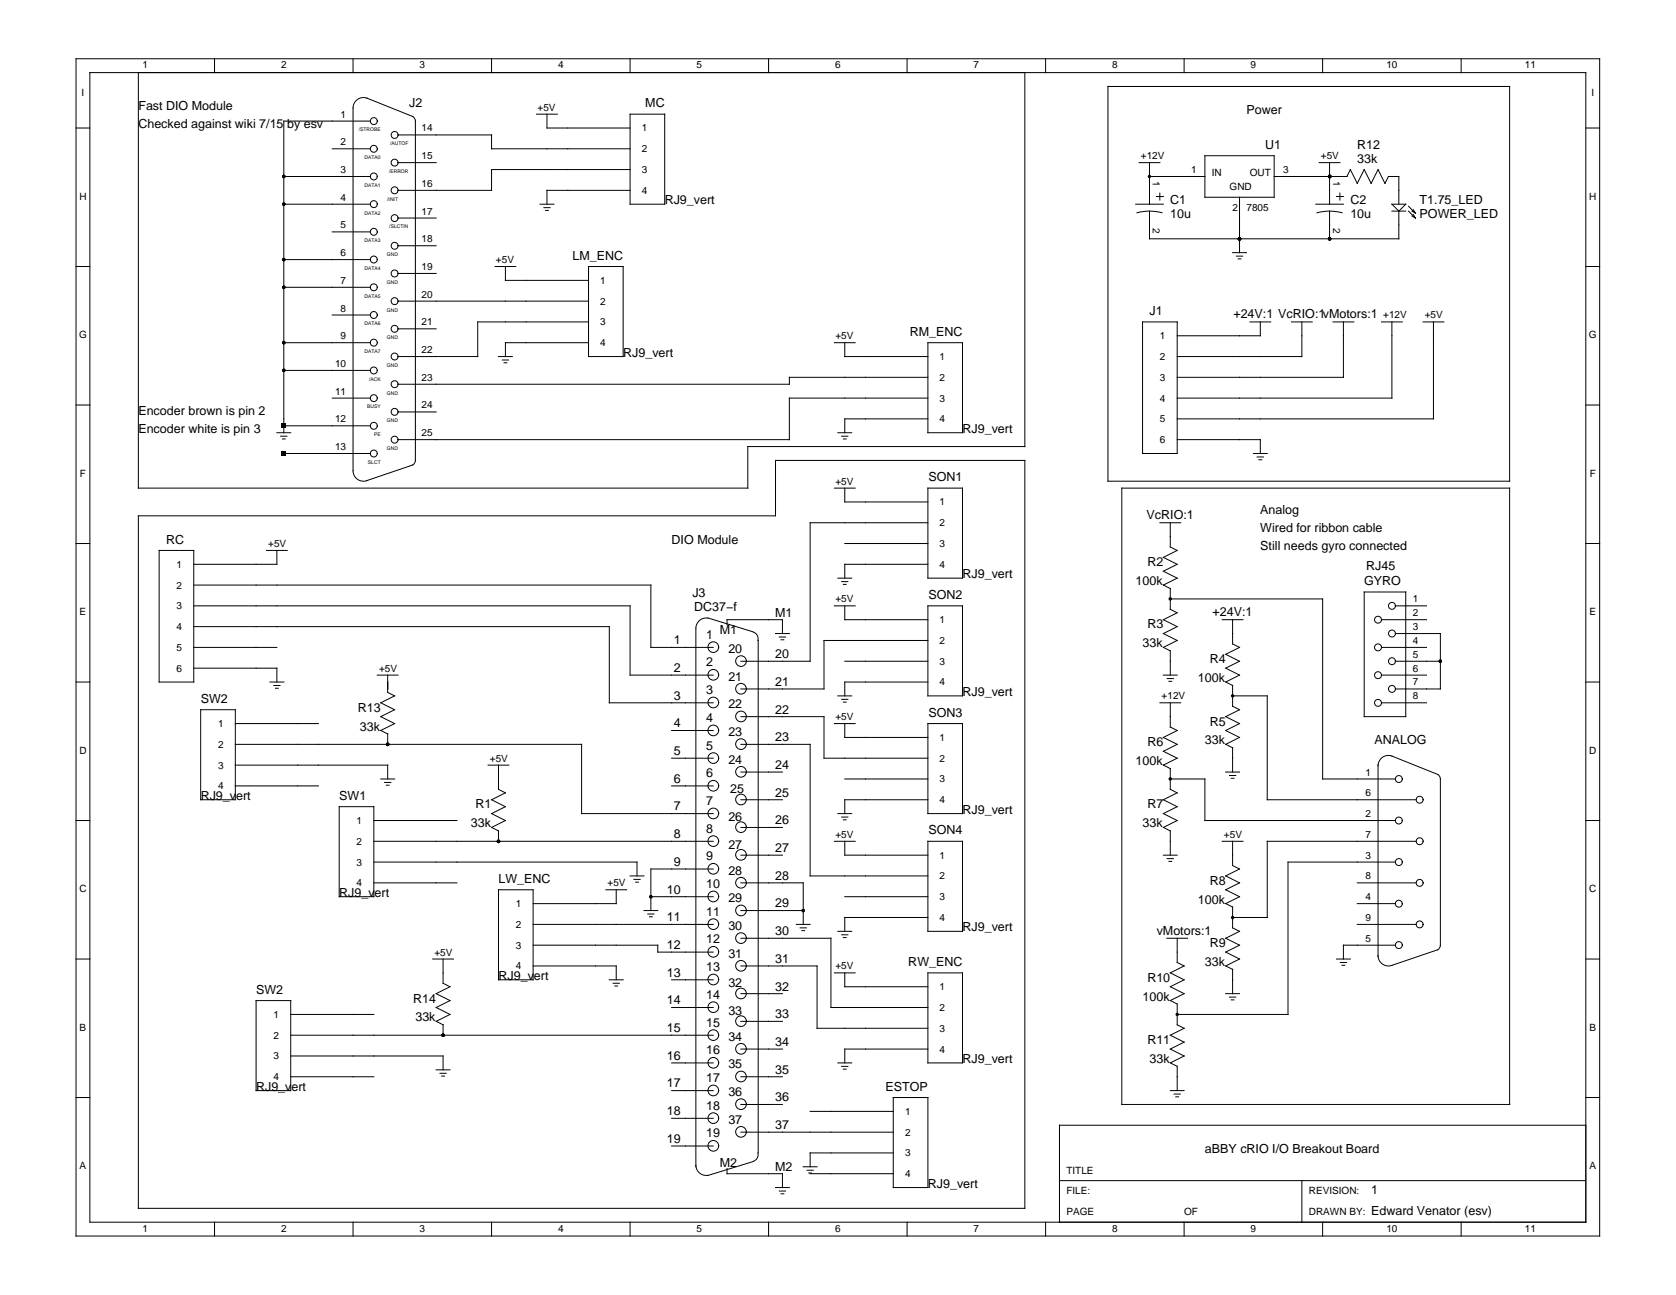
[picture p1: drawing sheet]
<svg xmlns="http://www.w3.org/2000/svg" width="279mm" height="216mm" viewBox="0 0 279 216" stroke-linecap="round" stroke-linejoin="round" font-family="sans-serif">
<g fill="none" stroke="#000" stroke-width=".17">
<path d="M12.7 9.8h254v196.3h-254zM15 12.1h249.4v191.7h-249.4zM23.1 12.1v69.3h101.6v-6.9h46.1v-62.4M35.8 9.8v2.3M58.9 9.8v2.3M61.2 16.4l7.6 3 .4 .5v.3v56.6l-.2 .5-.2 .2-7.7 2.6M61.2 16.4a1.73 1.73 0 0 0-2.3 1.6v60.5a1.73 1.73 0 0 0 2.3 1.6M81.9 9.8v2.3M89.5 19h3.4M91.2 19v2.3h13.8M105 9.8v2.3M105 19h5.8v15h-5.8z"/>
<path d="M128.1 9.8v2.3M151.2 9.8v2.3M174.3 9.8v2.3M184.7 14.4h67v65.8h-67zM197.4 9.8v2.3M220.5 9.8v2.3M243.6 9.8v2.3M12.7 21.3h2.3M55.4 24.8h6.3M55.4 38.7h6.3M61.7 20.2h-14.4v51.9M61.7 29.4h-14.4"/>
<path d="M61.7 34h-14.4M66.4 22.5h15.5v2.3h23.1M66.4 27.1h6.3M66.4 36.4h6.3M90 34h2.3M90.7 34.6h1M91 35.1h.4M105 28.3h-23.1v3.4h-15.5M105 31.7h-13.8v2.3M189.3 34h4.6M189.5 35.5a8.1 8.1 0 0 1 4.2 0M189.9 27.1h3.5"/>
<path d="M191.6 29.4h9.3M191.6 27.1v6.9M191.6 35.2v4.6h41.6v-4.6M192.8 32.8h1.1M193.3 32.2v1.2M200.9 26h11.5v6.9h-11.5zM206.6 32.9v9.2M219.3 34h4.7M219.6 35.5a8.1 8.1 0 0 1 4.1 0M219.9 27.1h3.5M221.6 35.2v4.6M221.6 27.1v6.9"/>
<path d="M222.8 32.8h1.2M223.4 32.2v1.2M225.1 28.3l1.2 2.3 1.1-2.3 1.2 2.3 1.1-2.3 1.2 2.3 .6-1.2h1.7v4.6M225.1 28.3l-.5 1.1h-12.2M232 34h2.3l-1.1 1.2zM232 35.2h2.3M234.8 35.2l1.2 1.2M234.8 34.4l1.2 1.1M235.4 36l.6 .4M235.4 35.2l.6 .3M235.6 35.8l.4 .6M235.6 35l.4 .5"/>
<path d="M264.4 21.3h2.3M12.7 44.4h2.3M55.4 52.5h6.3M61.7 43.3h-14.4M61.7 47.9h-14.4M61.7 57.1h-14.4M66.4 54.8h6.3M66.4 50.2h31.7M66.4 45.6h6.3M66.4 41h6.3M82.5 44.4h3.5M83.1 59.4h2.3"/>
<path d="M84.3 44.4v2.3h13.8M98.1 57.1h-13.8v2.3M98.1 53.7h-18.5v5.7h-13.2M98.1 44.4h5.8v15h-5.8zM139.1 57.1h3.5M140.8 57.1v2.3h13.9M154.7 57.1h5.8v15h-5.8zM190.5 53.7h5.7v21.9h-5.7zM205.5 42.1h2.3M206.1 42.7h1.1M206.4 43.2h.5M208.4 53.7h3.4"/>
<path d="M210.1 53.7v2.3h-13.9M215.3 53.7h3.5M217 53.7v5.7h-20.8M222.2 53.7h3.5M224 53.7v9.2h-27.8M230.3 53.7h3.5M232 53.7v12.7h-35.8M237.2 53.7h3.5M239 53.7v16.1h-42.8M264.4 44.4h2.3M12.7 67.5h2.3M46.2 72.1h2.3"/>
<path d="M46.8 72.7h1M47.1 73.2h.4M55.4 66.4h6.3M61.7 61.8h-14.4M61.7 71h-14.4M61.7 75.6h-14.4M66.4 68.7h6.3M83.7 60h1.1M84 60.5h.5M139.7 72.1h2.3M140.3 72.7h1M140.6 73.2h.5"/>
<path d="M154.7 62.9h-23.1v1.2h-65.2M154.7 66.4h-23.1v6.9h-65.2M154.7 69.8h-13.9v2.3M196.2 73.3h13.9v2.3M208.9 75.6h2.4M209.6 76.2h1M209.9 76.6h.4M264.4 67.5h2.3M12.7 90.6h2.3M23.1 86h106.2v-9.2h41.5v124.7h-147.7zM26.5 91.8h5.8v21.9h-5.8zM32.3 97.5h76.2v10.4h10.4"/>
<path d="M44.4 91.8h3.5M46.2 91.8v2.3h-13.9M139.1 81.4h3.5M139.7 96.4h2.3M140.3 97h1M140.6 97.4h.5M140.8 81.4v2.3h13.9M154.7 87.2h-19.6v23h-11.6M154.7 81.4h5.8v15h-5.8zM154.7 90.6h-13.9M154.7 94.1h-13.9v2.3M187 81.4h64.7v102.7h-64.7z"/>
<path d="M193.4 87.2h3.4M195.1 99.9h25.4v30h12.1M195.1 87.2v4l1.1 .6-2.3 1.1 2.3 1.2-2.3 1.1 2.3 1.2-2.3 1.1 1.2 .6v3.5l1.1 .6-2.3 1.1 2.3 1.2-2.3 1.1 2.3 1.2-2.3 1.1 1.2 .6M227.4 98.7h6.9v20.8h-6.9zM264.4 90.6h2.3M12.7 113.7h2.3M32.3 104.5h69.3v12.7h17.3M32.3 107.9h13.9M32.3 101h72.7v11.6h13.9M32.3 111.4h13.9v2.3M33.5 118.3h5.7v15h-5.7zM45 113.7h2.3"/>
<path d="M45.6 114.3h1.1M45.9 114.7h.5M62.9 112.6h3.5M64.6 112.6v2.8l1.2 .6-2.3 1.2 2.3 1.1-2.3 1.2 2.3 1.1-2.3 1.2 1.1 .6v1.7M116 104.8v89.7M118 103a1.73 1.73 0 0 0-2 1.7M118 103l7.5 2.3M121.2 104.2v-.9h9.2v2.3M123.5 119.5h13.9v6.9h17.3M125.6 105.4a1.17 1.17 0 0 1 .7 1.4M126.4 106.8v85.4M129.3 105.6h2.3"/>
<path d="M129.9 106.2h1.1M130.2 106.7h.5M139.1 101h3.5M139.7 116h2.3M140.3 116.6h1M140.6 117.1h.5M140.8 101v2.3h13.9M140.8 110.2h13.9M154.7 106.8h-17.3v8.1h-13.9M154.7 101h5.8v15h-5.8zM154.7 113.7h-13.9v2.3M193.4 117.2h3.4"/>
<path d="M193.9 112.6h2.3M194.6 113.1h1M194.9 113.6h.4M195.1 117.2v4l1.1 .6-2.3 1.1 2.3 1.2-2.3 1.2 2.3 1.1-2.3 1.2M195.1 108.5v4.1M203.8 103.3h3.4M205.5 116h5.8v17.3h24.8M205.5 103.3v4.1l1.1 .5-2.3 1.2 2.3 1.1-2.3 1.2 2.3 1.2-2.3 1.1 1.2 .6v3.4l1.1 .6-2.3 1.2 2.3 1.1-2.3 1.2 2.3 1.1-2.3 1.2M230.3 117.2h7.5M230.3 107.9h7.5M230.3 112.6h7.5M232.6 110.2h7.5"/>
<path d="M232.6 105.6h7.5v9.3h-7.5M232.6 101h5.2M237.8 103.3h-7.5M264.4 113.7h2.3M12.7 136.8h2.3M39.2 124.1h57.8v11.5h21.9M39.2 131h13.9M39.2 127.6h25.4v2.3M39.2 120.6h13.9M56.5 134.5h5.8v15h-5.8zM63.5 129.9h2.3M64.1 130.4h1"/>
<path d="M64.4 130.9h.5M76.2 136.8h-13.9M81.4 127.6h3.4M83.1 127.6v4l1.2 .6-2.4 1.1 2.4 1.2-2.4 1.1 2.4 1.2-2.4 1.2 1.2 .5M83.1 138.5v1.8M112 121.8h6.9M112 126.4h6.9M112 131h6.9M123.5 124.1h11.6v21.9h19.6M130.4 128.7h-6.9M130.4 133.3h-6.9M130.4 138h-6.9"/>
<path d="M139.1 120.6h3.5M139.7 135.6h2.3M140.3 136.2h1M140.6 136.7h.5M140.8 120.6v2.3h13.9M140.8 129.9h13.9M154.7 133.3h-13.9v2.3M154.7 120.6h5.8v15h-5.8zM193.9 127.6l1.2 .5M195.1 129.9h5.8v6.9h31.7M195.1 138.5v4.1M195.1 128.1v3.5l1.1 .6-2.3 1.1 2.3 1.2-2.3 1.1 2.3 1.2-2.3 1.2 1.2 .5"/>
<path d="M204.3 124.1l1.2 .6v4M204.3 128.7h2.3M205 129.3h1M205.3 129.8h.4M229.7 127.5v32M229.7 127.7a1.73 1.73 0 0 1 2.4-1.7l7.6 3.1 .4 .5v.3M240.1 129.9v27.7M264.4 136.8h2.3M12.7 159.9h2.3M62.3 147.2h13.9M62.3 140.3h56.6M62.3 143.7h43.9v2.3"/>
<path d="M72.1 159.9h3.5M73.9 159.9v4l1.1 .6-2.3 1.2 2.3 1.1-2.3 1.2 2.3 1.1-2.3 1.2M83.1 148.3h5.8v15.1h-5.8zM88.9 154.1h30M88.9 157.6h20.8v1.1h9.2M101 148.3h3.5M102.7 148.3v2.4h-13.8M105 146h2.3M105.7 146.6h1M106 147.1h.4M107.3 151.8h2.4M108 152.4h1"/>
<path d="M108.3 152.8h.4M108.5 149.5h10.4M118.9 144.9h-10.4v6.9M123.5 156.4h15v11.6h16.2M123.5 147.2h10.4v6.9M123.5 151.8h4.6M130.4 142.6h-6.9M132.7 154.1h2.4M133.4 154.7h1M133.7 155.2h.4M133.9 151.8h-5.8M139.1 140.3h3.5"/>
<path d="M139.7 155.3h2.3M140.3 155.8h1M140.6 156.3h.5M140.8 140.3v2.3h13.9M154.7 140.3h5.8v15h-5.8zM154.7 149.5h-13.9M154.7 153h-13.9v2.3M193.9 142.6h2.3M194.5 156.4h3.5M194.6 143.1h1M194.9 143.6h.4M196.2 156.4v4.1l1.2 .5-2.3 1.2 2.3 1.2-2.3 1.1 2.3 1.2-2.3 1.1"/>
<path d="M203.8 140.3h3.4M205.5 140.3v4l1.1 .6-2.3 1.1 2.3 1.2-2.3 1.1 2.3 1.2-2.3 1.2 1.2 .5M205.5 151.2v3.5l1.1 .6-2.3 1.1 2.3 1.2-2.3 1.1 2.3 1.2-2.3 1.1 1.2 .6M222.8 159.9h2.3M226.3 154.1h9.8M226.3 147.2h9.8M226.3 150.7h6.3M229.7 159.3a1.73 1.73 0 0 0 2.4 1.6M232.6 143.7h-17.9v25.4h-18.5M232.6 157.6h-8.6v2.3M236.1 140.3h-24.8v12.7h-5.8M240.1 157.6l-.2 .5-.2 .2-7.7 2.7"/>
<path d="M264.4 159.9h2.3M42.7 166.8h5.8v15h-5.8zM48.5 179.5h13.8M48.5 172.6h70.4M48.5 176.1h25.4v2.3M62.3 169.1h-13.8M72.7 170.3l1.2 .6M72.7 178.4h2.3M73.3 178.9h1.1M73.6 179.4h.5M73.9 170.8v1.8M88.9 161h13.8v2.4"/>
<path d="M101.6 163.4h2.3M102.2 163.9h1M102.5 164.4h.5M112 168h6.9M112 177.2h6.9M112 163.4h6.9M123.5 161h12.7v10.4h18.5M130.4 174.9h-6.9M130.4 165.7h-6.9M130.4 170.3h-6.9M130.4 179.5h-6.9M139.1 162.2h3.5"/>
<path d="M139.7 177.2h2.3M140.3 177.8h1M140.6 178.2h.5M140.8 162.2v2.3h13.9M154.7 174.9h-13.9v2.3M154.7 162.2h5.8v15h-5.8zM195.1 166.8l1.1 .6v3.5l1.2 .5-2.3 1.2 2.3 1.1-2.3 1.2 2.3 1.2-2.3 1.1 1.1 .6M196.2 177.8v4M204.3 165.7h2.3M205 166.2h1M205.3 166.7h.4M205.5 161.6v4.1"/>
<path d="M223.4 160.5h1.1M223.7 160.9h.5M12.7 183h2.3M112 181.8h6.9M112 186.4h6.9M112 191.1h6.9M121.2 194.8v.9h9.2v2.3M125.5 193.7l-7.5 2.2a1.73 1.73 0 0 1-2-1.6M126.3 192.2l.1 .2a1.17 1.17 0 0 1-.8 1.2M129.3 198h2.3M129.9 198.6h1.1M130.2 199h.5"/>
<path d="M130.4 184.1h-6.9M133.9 194.5h2.3M134.5 195.1h1.1M134.8 195.6h.5M135.1 185.3h13.8M148.9 195.7h-13.8M148.9 188.8h-25.4M148.9 183h5.8v15h-5.8zM148.9 192.2h-13.8v2.3M176.6 196.8h87.8M195.1 181.8h2.3M195.7 182.4h1.1"/>
<path d="M196 182.9h.5M217 196.8v7M264.4 183h2.3M264.4 187.6h-87.8v16.2M35.8 203.8v2.3M58.9 203.8v2.3M81.9 203.8v2.3M105 203.8v2.3M128.1 203.8v2.3M151.2 203.8v2.3M174.3 203.8v2.3M197.4 203.8v2.3"/>
<path d="M220.5 203.8v2.3M243.6 203.8v2.3"/>
<circle cx="62.3" cy="38.7" r=".58"/>
<circle cx="62.3" cy="20.2" r=".58"/>
<circle cx="62.3" cy="24.8" r=".58"/>
<circle cx="62.3" cy="29.4" r=".58"/>
<circle cx="62.3" cy="34" r=".58"/>
<circle cx="65.8" cy="22.5" r=".58"/>
<circle cx="65.8" cy="36.4" r=".58"/>
<circle cx="65.8" cy="31.7" r=".58"/>
<circle cx="65.8" cy="27.1" r=".58"/>
<circle cx="62.3" cy="47.9" r=".58"/>
<circle cx="62.3" cy="57.1" r=".58"/>
<circle cx="62.3" cy="52.5" r=".58"/>
<circle cx="62.3" cy="43.3" r=".58"/>
<circle cx="65.8" cy="45.6" r=".58"/>
<circle cx="65.8" cy="54.8" r=".58"/>
<circle cx="65.8" cy="50.2" r=".58"/>
<circle cx="65.8" cy="59.4" r=".58"/>
<circle cx="65.8" cy="41" r=".58"/>
<circle cx="62.3" cy="71" r=".58"/>
<circle cx="62.3" cy="66.4" r=".58"/>
<circle cx="62.3" cy="61.8" r=".58"/>
<circle cx="62.3" cy="75.6" r=".58"/>
<circle cx="65.8" cy="68.7" r=".58"/>
<circle cx="65.8" cy="73.3" r=".58"/>
<circle cx="65.8" cy="64.1" r=".58"/>
<circle cx="118.9" cy="117.1" r=".89"/>
<circle cx="118.9" cy="112.5" r=".89"/>
<circle cx="118.9" cy="107.9" r=".89"/>
<circle cx="123.5" cy="114.8" r=".89"/>
<circle cx="123.5" cy="110.2" r=".89"/>
<circle cx="123.5" cy="119.4" r=".89"/>
<circle cx="229.7" cy="103.3" r=".58"/>
<circle cx="229.7" cy="112.6" r=".58"/>
<circle cx="229.7" cy="107.9" r=".58"/>
<circle cx="229.7" cy="117.2" r=".58"/>
<circle cx="232.1" cy="105.6" r=".58"/>
<circle cx="232.1" cy="110.2" r=".58"/>
<circle cx="232.1" cy="101" r=".58"/>
<circle cx="232.1" cy="114.9" r=".58"/>
<circle cx="118.9" cy="135.6" r=".89"/>
<circle cx="118.9" cy="126.4" r=".89"/>
<circle cx="118.9" cy="121.8" r=".89"/>
<circle cx="118.9" cy="131" r=".89"/>
<circle cx="123.5" cy="137.9" r=".89"/>
<circle cx="123.5" cy="133.3" r=".89"/>
<circle cx="123.5" cy="128.7" r=".89"/>
<circle cx="123.5" cy="124.1" r=".89"/>
<circle cx="233.2" cy="129.9" r=".58"/>
<circle cx="233.2" cy="136.8" r=".58"/>
<circle cx="236.7" cy="133.3" r=".58"/>
<circle cx="118.9" cy="154.1" r=".89"/>
<circle cx="118.9" cy="158.7" r=".89"/>
<circle cx="118.9" cy="149.5" r=".89"/>
<circle cx="118.9" cy="144.8" r=".89"/>
<circle cx="118.9" cy="140.2" r=".89"/>
<circle cx="123.5" cy="151.8" r=".89"/>
<circle cx="123.5" cy="156.4" r=".89"/>
<circle cx="123.5" cy="142.5" r=".89"/>
<circle cx="123.5" cy="147.2" r=".89"/>
<circle cx="233.2" cy="143.7" r=".58"/>
<circle cx="233.2" cy="150.7" r=".58"/>
<circle cx="233.2" cy="157.6" r=".58"/>
<circle cx="236.7" cy="154.1" r=".58"/>
<circle cx="236.7" cy="140.3" r=".58"/>
<circle cx="236.7" cy="147.2" r=".58"/>
<circle cx="118.9" cy="163.3" r=".89"/>
<circle cx="118.9" cy="172.6" r=".89"/>
<circle cx="118.9" cy="177.2" r=".89"/>
<circle cx="118.9" cy="167.9" r=".89"/>
<circle cx="123.5" cy="161" r=".89"/>
<circle cx="123.5" cy="170.2" r=".89"/>
<circle cx="123.5" cy="179.5" r=".89"/>
<circle cx="123.5" cy="174.9" r=".89"/>
<circle cx="123.5" cy="165.6" r=".89"/>
<circle cx="118.9" cy="186.4" r=".89"/>
<circle cx="118.9" cy="181.8" r=".89"/>
<circle cx="118.9" cy="191" r=".89"/>
<circle cx="123.5" cy="188.7" r=".89"/>
<circle cx="123.5" cy="184.1" r=".89"/>
</g>
<g fill="#000">
<path d="M47 70.6h.7v.7h-.7zM47 75.3h.7v.7h-.7z"/>
<circle cx="47.3" cy="34" r=".29"/>
<circle cx="47.3" cy="29.4" r=".29"/>
<circle cx="191.6" cy="29.4" r=".29"/>
<circle cx="206.6" cy="39.8" r=".29"/>
<circle cx="221.7" cy="29.4" r=".29"/>
<circle cx="221.7" cy="39.8" r=".29"/>
<circle cx="47.3" cy="57.1" r=".29"/>
<circle cx="47.3" cy="43.3" r=".29"/>
<circle cx="47.3" cy="47.9" r=".29"/>
<circle cx="47.3" cy="61.7" r=".29"/>
<circle cx="195.1" cy="99.8" r=".29"/>
<circle cx="205.5" cy="116" r=".29"/>
<circle cx="240.1" cy="110.2" r=".29"/>
<circle cx="64.6" cy="124.1" r=".29"/>
<circle cx="195.1" cy="129.9" r=".29"/>
<circle cx="83.1" cy="140.3" r=".29"/>
<circle cx="108.5" cy="149.5" r=".29"/>
<circle cx="133.9" cy="151.8" r=".29"/>
<circle cx="205.5" cy="153" r=".29"/>
<circle cx="73.9" cy="172.6" r=".29"/>
<circle cx="196.3" cy="169.1" r=".29"/>
</g>
<g font-size="2.1">
<text x="68.2" y="17.9">J2</text>
<text x="107.6" y="17.9">MC</text>
<text x="23.1" y="18.3">Fast DIO Module</text>
<text x="23.1" y="21.3">Checked against wiki 7/15 by esv</text>
<text x="207.8" y="19">Power</text>
<text x="210.9" y="24.8">U1</text>
<text x="226.3" y="24.8">R12</text>
<text x="226.3" y="27.1">33k</text>
<text x="110.8" y="34">RJ9_vert</text>
<text x="195.1" y="34">C1</text>
<text x="225.1" y="34">C2</text>
<text x="236.7" y="34">T1.75_LED</text>
<text x="195.1" y="36.4">10u</text>
<text x="225.1" y="36.4">10u</text>
<text x="236.7" y="36.4">POWER_LED</text>
<text x="95.4" y="43.3">LM_ENC</text>
<text x="191.6" y="52.5">J1</text>
<text x="205.6" y="53.1">+24V:1 VcRIO:1vMotors:1</text>
<text x="103.9" y="59.4">RJ9_vert</text>
<text x="151.7" y="56">RM_ENC</text>
<text x="23.1" y="69.1">Encoder brown is pin 2</text>
<text x="23.1" y="72.1">Encoder white is pin 3</text>
<text x="160.5" y="72.1">RJ9_vert</text>
<text x="154.8" y="80.2">SON1</text>
<text x="191.2" y="86.6">VcRIO:1</text>
<text x="210.1" y="85.8">Analog</text>
<text x="210.1" y="88.8">Wired for ribbon cable</text>
<text x="27.7" y="90.6">RC</text>
<text x="112" y="90.6">DIO Module</text>
<text x="191.3" y="94.4">R2</text>
<text x="210.1" y="91.8">Still needs gyro connected</text>
<text x="227.7" y="95">RJ45</text>
<text x="115.4" y="99.6">J3</text>
<text x="115.7" y="101.9">DC37−f</text>
<text x="154.8" y="99.9">SON2</text>
<text x="160.5" y="96.4">RJ9_vert</text>
<text x="189.3" y="97.5">100k</text>
<text x="227.4" y="97.5">GYRO</text>
<text x="112.3" y="107.4">1</text>
<text x="117.7" y="106.5">1</text>
<text x="120" y="105.7">M1</text>
<text x="129.2" y="102.8">M1</text>
<text x="190.5" y="107.9">33k</text>
<text x="191.3" y="104.8">R3</text>
<text x="202.2" y="102.7">+24V:1</text>
<text x="112.3" y="112">2</text>
<text x="117.7" y="111.1">2</text>
<text x="121.4" y="108.9">20</text>
<text x="121.4" y="113.5">21</text>
<text x="129.2" y="109.7">20</text>
<text x="199.7" y="113.7">100k</text>
<text x="201.7" y="110.6">R4</text>
<text x="33.5" y="117.2">SW2</text>
<text x="59.7" y="118.6">R13</text>
<text x="112.3" y="116.7">3</text>
<text x="117.7" y="115.7">3</text>
<text x="121.4" y="118.1">22</text>
<text x="129.2" y="114.3">21</text>
<text x="129.2" y="119">22</text>
<text x="154.8" y="119.5">SON3</text>
<text x="160.5" y="116">RJ9_vert</text>
<text x="60" y="121.8">33k</text>
<text x="112.3" y="121.3">4</text>
<text x="112.3" y="125.9">5</text>
<text x="117.7" y="120.3">4</text>
<text x="117.7" y="125">5</text>
<text x="121.4" y="122.7">23</text>
<text x="129.2" y="123.6">23</text>
<text x="191.3" y="124.4">R6</text>
<text x="200.9" y="124.1">33k</text>
<text x="201.7" y="121">R5</text>
<text x="229.1" y="124.1">ANALOG</text>
<text x="112.3" y="130.5">6</text>
<text x="117.7" y="129.6">6</text>
<text x="121.4" y="127.3">24</text>
<text x="129.2" y="128.2">24</text>
<text x="189.3" y="127.6">100k</text>
<text x="33.5" y="133.3">RJ9_vert</text>
<text x="56.5" y="133.3">SW1</text>
<text x="78.5" y="138">33k</text>
<text x="79.3" y="134.8">R1</text>
<text x="112.3" y="135.1">7</text>
<text x="117.7" y="134.2">7</text>
<text x="121.4" y="136.9">26</text>
<text x="121.7" y="132.2">25</text>
<text x="129.2" y="132.8">25</text>
<text x="129.2" y="137.4">26</text>
<text x="160.5" y="135.6">RJ9_vert</text>
<text x="190.5" y="138">33k</text>
<text x="191.3" y="134.8">R7</text>
<text x="112.3" y="139.7">8</text>
<text x="117.7" y="138.8">8</text>
<text x="117.7" y="143.4">9</text>
<text x="121.4" y="141.5">27</text>
<text x="129.2" y="142.1">27</text>
<text x="154.8" y="139.1">SON4</text>
<text x="56.5" y="149.5">RJ9_vert</text>
<text x="83.1" y="147.2">LW_ENC</text>
<text x="111.1" y="149">10</text>
<text x="112.3" y="144.4">9</text>
<text x="117.7" y="148.1">10</text>
<text x="121.4" y="145.8">28</text>
<text x="129.2" y="146.7">28</text>
<text x="201.7" y="147.5">R8</text>
<text x="111.1" y="153.6">11</text>
<text x="117.7" y="152.7">11</text>
<text x="121.4" y="150.4">29</text>
<text x="121.4" y="155">30</text>
<text x="129.2" y="151.3">29</text>
<text x="129.2" y="155.9">30</text>
<text x="160.5" y="155.3">RJ9_vert</text>
<text x="192.8" y="155.8">vMotors:1</text>
<text x="199.7" y="150.7">100k</text>
<text x="111.1" y="158.2">12</text>
<text x="117.7" y="157.3">12</text>
<text x="117.7" y="161.9">13</text>
<text x="121.4" y="159.7">31</text>
<text x="129.2" y="160.5">31</text>
<text x="151.4" y="161">RW_ENC</text>
<text x="200.9" y="161">33k</text>
<text x="201.7" y="157.9">R9</text>
<text x="42.7" y="165.7">SW2</text>
<text x="68.9" y="167.1">R14</text>
<text x="83.1" y="163.4">RJ9_vert</text>
<text x="111.1" y="162.8">13</text>
<text x="111.1" y="167.5">14</text>
<text x="117.7" y="166.5">14</text>
<text x="121.4" y="164.6">32</text>
<text x="129.2" y="165.1">32</text>
<text x="190.5" y="166.8">100k</text>
<text x="191.3" y="163.7">R10</text>
<text x="69.2" y="170.3">33k</text>
<text x="111.1" y="172.1">15</text>
<text x="117.7" y="171.1">15</text>
<text x="121.4" y="169.2">33</text>
<text x="121.4" y="173.5">34</text>
<text x="129.2" y="169.8">33</text>
<text x="111.1" y="176.7">16</text>
<text x="117.7" y="175.8">16</text>
<text x="121.4" y="178.1">35</text>
<text x="129.2" y="174.4">34</text>
<text x="129.2" y="179">35</text>
<text x="160.5" y="177.2">RJ9_vert</text>
<text x="191.3" y="174.1">R11</text>
<text x="191.6" y="177.2">33k</text>
<text x="42.7" y="181.8">RJ9_vert</text>
<text x="111.1" y="181.3">17</text>
<text x="111.1" y="185.9">18</text>
<text x="117.7" y="180.4">17</text>
<text x="117.7" y="185">18</text>
<text x="121.4" y="182.7">36</text>
<text x="129.2" y="183.6">36</text>
<text x="147.6" y="181.8">ESTOP</text>
<text x="111.1" y="190.5">19</text>
<text x="117.7" y="189.6">19</text>
<text x="121.4" y="187.4">37</text>
<text x="129.2" y="188.2">37</text>
<text x="120" y="194.6">M2</text>
<text x="129.2" y="195.2">M2</text>
<text x="154.7" y="198">RJ9_vert</text>
<text x="200.9" y="192.2">aBBY cRIO I/O Breakout Board</text>
<text x="228.6" y="199.1">1</text>
<text x="228.6" y="202.6">Edward Venator (esv)</text>
</g>
<g font-size="1.7">
<text x="23.8" y="11.4">1</text>
<text x="46.8" y="11.4">2</text>
<text x="69.9" y="11.4">3</text>
<text x="93" y="11.4">4</text>
<text x="116.1" y="11.4">5</text>
<text x="139.2" y="11.4">6</text>
<text x="162.3" y="11.4">7</text>
<text x="185.4" y="11.4">8</text>
<text x="208.5" y="11.4">9</text>
<text x="231.1" y="11.4">10</text>
<text x="254.2" y="11.4">11</text>
<text x="13.6" y="16">I</text>
<text x="265.3" y="16">I</text>
<text x="56.8" y="19.6">1</text>
<text x="70.3" y="21.9">14</text>
<text x="89.6" y="18.5">+5V</text>
<text x="107" y="21.9">1</text>
<text x="56.8" y="28.8">3</text>
<text x="56.8" y="24.2">2</text>
<text x="70.3" y="26.5">15</text>
<text x="107" y="28.8">3</text>
<text x="107" y="25.4">2</text>
<text x="190.2" y="26.5">+12V</text>
<text x="198.6" y="28.8">1</text>
<text x="202" y="29.4">IN</text>
<text x="208.3" y="29.4">OUT</text>
<text x="213.9" y="28.8">3</text>
<text x="220.2" y="26.5">+5V</text>
<text x="13.2" y="33.3">H</text>
<text x="56.8" y="33.5">4</text>
<text x="70.3" y="35.8">17</text>
<text x="70.3" y="31.2">16</text>
<text x="107" y="32.3">4</text>
<text x="192.2" y="30.2" transform="rotate(90 192.2 30.2)">1</text>
<text x="205" y="31.7">GND</text>
<text x="205.5" y="35.2">2</text>
<text x="207.8" y="35.2">7805</text>
<text x="222.2" y="30.2" transform="rotate(90 222.2 30.2)">1</text>
<text x="264.9" y="33.3">H</text>
<text x="56.8" y="38.1">5</text>
<text x="70.3" y="40.4">18</text>
<text x="192.2" y="38.1" transform="rotate(90 192.2 38.1)">2</text>
<text x="222.2" y="38.1" transform="rotate(90 222.2 38.1)">2</text>
<text x="56.8" y="47.3">7</text>
<text x="56.8" y="42.7">6</text>
<text x="70.3" y="45">19</text>
<text x="82.7" y="43.9">+5V</text>
<text x="100.1" y="47.3">1</text>
<text x="56.8" y="51.9">8</text>
<text x="70.3" y="49.6">20</text>
<text x="100.1" y="50.8">2</text>
<text x="230.6" y="53.1">+12V</text>
<text x="237.5" y="53.1">+5V</text>
<text x="13.2" y="56.4">G</text>
<text x="56.8" y="56.6">9</text>
<text x="70.3" y="58.9">22</text>
<text x="70.3" y="54.2">21</text>
<text x="100.1" y="54.2">3</text>
<text x="100.1" y="57.7">4</text>
<text x="139.3" y="56.6">+5V</text>
<text x="193.4" y="56.6">1</text>
<text x="264.9" y="56.4">G</text>
<text x="55.8" y="65.8">11</text>
<text x="55.8" y="61.2">10</text>
<text x="70.3" y="63.5">23</text>
<text x="156.6" y="63.5">2</text>
<text x="156.6" y="60">1</text>
<text x="193.4" y="60">2</text>
<text x="193.4" y="63.5">3</text>
<text x="55.8" y="70.4">12</text>
<text x="70.3" y="68.1">24</text>
<text x="156.6" y="66.9">3</text>
<text x="156.6" y="70.4">4</text>
<text x="193.4" y="66.9">4</text>
<text x="193.4" y="70.4">5</text>
<text x="55.8" y="75">13</text>
<text x="70.3" y="72.7">25</text>
<text x="193.4" y="73.9">6</text>
<text x="13.3" y="79.5">F</text>
<text x="139.3" y="80.8">+5V</text>
<text x="265" y="79.5">F</text>
<text x="156.6" y="87.7">2</text>
<text x="156.6" y="84.3">1</text>
<text x="29.4" y="94.7">1</text>
<text x="44.7" y="91.2">+5V</text>
<text x="156.6" y="91.2">3</text>
<text x="156.6" y="94.7">4</text>
<text x="29.4" y="98.1">2</text>
<text x="29.4" y="101.6">3</text>
<text x="139.3" y="100.4">+5V</text>
<text x="235.5" y="100.4">1</text>
<text x="13.3" y="102.6">E</text>
<text x="29.4" y="105">4</text>
<text x="156.6" y="107.4">2</text>
<text x="156.6" y="103.9">1</text>
<text x="235.5" y="102.7">2</text>
<text x="235.5" y="105">3</text>
<text x="235.5" y="107.4">4</text>
<text x="265" y="102.6">E</text>
<text x="29.4" y="112">6</text>
<text x="29.4" y="108.5">5</text>
<text x="63.2" y="112">+5V</text>
<text x="156.6" y="110.8">3</text>
<text x="235.5" y="109.7">5</text>
<text x="235.5" y="112">6</text>
<text x="156.6" y="114.3">4</text>
<text x="193.6" y="116.6">+12V</text>
<text x="235.5" y="114.3">7</text>
<text x="235.5" y="116.6">8</text>
<text x="13.2" y="125.7">D</text>
<text x="36.3" y="124.7">2</text>
<text x="36.3" y="121.2">1</text>
<text x="139.3" y="120.1">+5V</text>
<text x="156.6" y="123.5">1</text>
<text x="264.9" y="125.7">D</text>
<text x="36.3" y="128.1">3</text>
<text x="36.3" y="131.6">4</text>
<text x="81.7" y="127">+5V</text>
<text x="156.6" y="130.4">3</text>
<text x="156.6" y="127">2</text>
<text x="227.6" y="129.3">1</text>
<text x="59.4" y="137.4">1</text>
<text x="156.6" y="133.9">4</text>
<text x="227.6" y="136.2">2</text>
<text x="227.6" y="132.8">6</text>
<text x="59.4" y="140.8">2</text>
<text x="139.3" y="139.7">+5V</text>
<text x="156.6" y="143.1">1</text>
<text x="204" y="139.7">+5V</text>
<text x="227.6" y="143.1">3</text>
<text x="227.6" y="139.7">7</text>
<text x="13.2" y="148.8">C</text>
<text x="59.4" y="144.3">3</text>
<text x="59.4" y="147.8">4</text>
<text x="101.3" y="147.8">+5V</text>
<text x="156.6" y="146.6">2</text>
<text x="227.6" y="146.6">8</text>
<text x="264.9" y="148.8">C</text>
<text x="86" y="154.7">2</text>
<text x="86" y="151.2">1</text>
<text x="156.6" y="150.1">3</text>
<text x="156.6" y="153.5">4</text>
<text x="227.6" y="153.5">9</text>
<text x="227.6" y="150.1">4</text>
<text x="72.4" y="159.3">+5V</text>
<text x="86" y="158.2">3</text>
<text x="86" y="161.6">4</text>
<text x="139.3" y="161.6">+5V</text>
<text x="227.6" y="157">5</text>
<text x="156.6" y="165.1">1</text>
<text x="13.3" y="171.8">B</text>
<text x="45.6" y="173.2">2</text>
<text x="45.6" y="169.7">1</text>
<text x="156.6" y="172">3</text>
<text x="156.6" y="168.5">2</text>
<text x="265" y="171.8">B</text>
<text x="45.6" y="176.6">3</text>
<text x="156.6" y="175.5">4</text>
<text x="45.6" y="180.1">4</text>
<text x="150.9" y="185.9">1</text>
<text x="150.9" y="189.3">2</text>
<text x="13.3" y="194.9">A</text>
<text x="150.9" y="192.8">3</text>
<text x="150.9" y="196.3">4</text>
<text x="177.8" y="195.7">TITLE</text>
<text x="265" y="194.9">A</text>
<text x="177.8" y="199.1">FILE:</text>
<text x="177.8" y="202.6">PAGE</text>
<text x="197.4" y="202.6">OF</text>
<text x="218.2" y="199.1">REVISION:</text>
<text x="218.2" y="202.6">DRAWN BY:</text>
<text x="23.8" y="205.3">1</text>
<text x="46.8" y="205.3">2</text>
<text x="69.9" y="205.3">3</text>
<text x="93" y="205.3">4</text>
<text x="116.1" y="205.3">5</text>
<text x="139.2" y="205.3">6</text>
<text x="162.3" y="205.3">7</text>
<text x="185.4" y="205.3">8</text>
<text x="208.5" y="205.3">9</text>
<text x="231.1" y="205.3">10</text>
<text x="254.2" y="205.3">11</text>
</g>
<g font-size=".8">
<text x="59.8" y="21.9">/STROBE</text>
<text x="60.8" y="26.5">DATA0</text>
<text x="64.8" y="28.8">/ERROR</text>
<text x="65" y="24.2">/AUTOF</text>
<text x="60.8" y="35.8">DATA2</text>
<text x="60.8" y="31.2">DATA1</text>
<text x="64.6" y="33.5">/INIT</text>
<text x="60.8" y="40.4">DATA3</text>
<text x="64.9" y="38.1">/SLCTIN</text>
<text x="60.8" y="45">DATA4</text>
<text x="64.5" y="47.3">GND</text>
<text x="64.5" y="42.7">GND</text>
<text x="60.8" y="49.6">DATA5</text>
<text x="64.5" y="51.9">GND</text>
<text x="60.8" y="58.9">DATA7</text>
<text x="60.8" y="54.2">DATA6</text>
<text x="64.5" y="56.6">GND</text>
<text x="61.5" y="63.5">/ACK</text>
<text x="64.5" y="65.8">GND</text>
<text x="64.5" y="61.2">GND</text>
<text x="61.2" y="68.1">BUSY</text>
<text x="64.5" y="70.4">GND</text>
<text x="61.3" y="77.3">SLCT</text>
<text x="62.4" y="72.7">PE</text>
<text x="64.5" y="75">GND</text>
</g>
</svg>
